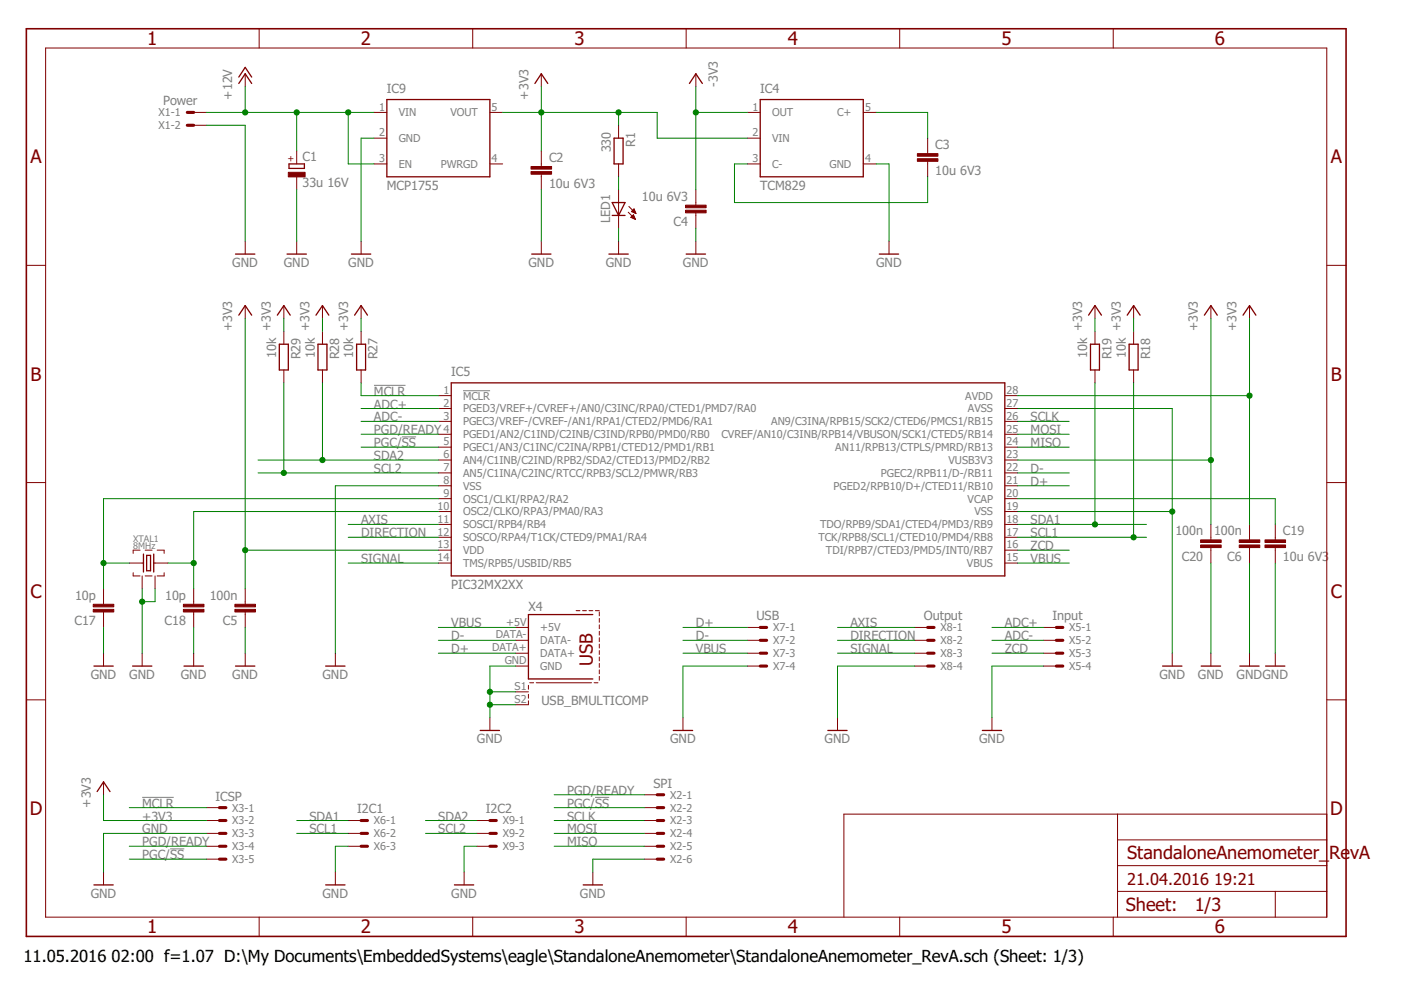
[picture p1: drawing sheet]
<svg xmlns="http://www.w3.org/2000/svg" width="297mm" height="210mm" viewBox="0 0 297 210" stroke-linecap="round" stroke-linejoin="round" font-family="sans-serif">
<path d="M79.3 81.7h6.7M85.2 92.6h3M98.2 82.8h5.7M30.1 169.1h6.7M36.1 180h3M126.2 169.1h3" fill="none" stroke="#808080" stroke-width=".21"/>
<g fill="none" stroke="#800000" stroke-width=".21">
<path d="M9.7 10.2h271.6v184.3h-271.6zM52 15.6v2.8M54.9 6.1v4.1M100.2 6.1v4.1M114.8 15.6v2.8M145.5 6.1v4.1M147.5 15.6v2.8M190.8 6.1v4.1M236 6.1v4.1M41.1 23.8h2.7M41.1 26.6h2.7M62.9 32v2.8"/>
<path d="M62.9 37.5v2.7M79.3 23.8h2.7M79.3 29.3h2.7M79.3 34.8h2.7M103.9 23.8h2.7M103.9 34.8h2.7M114.8 32v3.3M114.8 36.9v3.3M131.1 26.6v2.7M131.1 34.8v2.7M158.5 23.8h2.7M158.5 29.3h2.7"/>
<path d="M158.5 34.8h2.7M183 23.8h2.8M183 34.8h2.8M196.7 29.3v3.3M196.7 34.2v3.3M5.6 56.3h4.1M52 51.1v2.8M62.9 51.1v2.8M76.6 51.1v2.8M114.8 51.1v2.8M131.1 40.2v8.2M131.1 51.1v2.8"/>
<path d="M133.2 45l1.5 1.5M133.3 43.8l1.5 1.5M133.8 46.1l.9 .4M133.8 46.1h.7M133.9 44.9l.5-.6 .4 1zM133.9 46h.6M134 44.9h.7M134 44.8h.6M134 45.8h.4M134 46.2h.6M134.1 44.6h.5M134.2 45.7h.1"/>
<path d="M134.2 44.5h.3M134.3 45h.4M134.3 45.6h.1M134.3 45.6l.4 .9M134.3 45.6l-.5 .5M134.3 46.4h.3M134.4 44.4h.1M134.6 45.1h.2M134.7 46.5h.1M147.5 40.2v3.3M147.5 45.1v3.3M147.5 51.1v2.8"/>
<path d="M188.5 51.1v2.8M281.3 56.3h4.1M52 64.8v2.7M60.2 64.8v2.7M60.2 70.3v2.7M60.2 78.4v2.8M68.4 64.8v2.7M68.4 70.3v2.7M68.4 78.4v2.8M76.6 64.8v2.7M76.6 70.3v2.7M76.6 78.4v2.8"/>
<path d="M232.2 64.8v2.7M232.2 70.3v2.7M232.2 78.4v2.8M240.3 64.8v2.7M240.3 70.3v2.7M240.3 78.4v2.8M256.7 64.8v2.7M264.9 64.8v2.7M92.9 83.9h2.8M92.9 86.6h2.8M92.9 89.3h2.8M92.9 92.1h2.8"/>
<path d="M92.9 94.8h2.8M92.9 97.5h2.8M213 83.9h2.8M213 86.6h2.8M213 89.3h2.8M213 92.1h2.8M213 94.8h2.8M213 97.5h2.8M5.6 102.3h4.1M27.4 119.4h3M29.7 116.6h-1.5v.7M30.8 116.6h1.4"/>
<path d="M32.6 119.4h3M33.3 116.6h1.5v.7M92.9 100.3h2.8M92.9 103h2.8M92.9 105.7h2.8M92.9 108.5h2.8M92.9 111.2h2.8M92.9 113.9h2.8M92.9 116.6h2.8M92.9 119.4h2.8M213 100.3h2.8M213 103h2.8"/>
<path d="M213 105.7h2.8M213 108.5h2.8M213 111.2h2.8M213 113.9h2.8M213 116.6h2.8M213 119.4h2.8M256.7 111.2v3.3M256.7 116.1v3.3M264.9 111.2v3.3M264.9 116.1v3.3M270.4 111.2v3.3M270.4 116.1v3.3"/>
<path d="M281.3 102.3h4.1M21.9 124.8v3.3M21.9 129.8v3.2M21.9 138.5v2.7M28.2 121.4v.7h1.5M30.1 122.1v2.7M30.1 138.5v2.7M30.8 122.1h1.4M32.9 122.1v2.7M34.8 121.4v.7h-1.5M41.1 124.8v3.3M41.1 129.8v3.2"/>
<path d="M41.1 138.5v2.7M52 124.8v3.3M52 129.8v3.2M52 138.5v2.7M71.1 138.5v2.7M109.3 133h2.7M109.3 135.8h2.7M109.3 138.5h2.7M122.2 129.5h.8M123.5 129.5h.8M124.9 129.5h.8M126.2 129.5h.9"/>
<path d="M127.1 129.8v.8M127.1 131.1v.8M127.1 132.5v.8M127.1 133.9v.8M127.1 135.2v.8M127.1 136.6v.8M127.1 137.9v.9M127.1 139.3v.8M158.5 133h2.7M158.5 135.8h2.7M158.5 138.5h2.7M194 133h2.7"/>
<path d="M194 135.8h2.7M194 138.5h2.7M221.2 133h2.8M221.2 135.8h2.8M221.2 138.5h2.8M248.5 138.5v2.7M256.7 138.5v2.7M264.9 138.5v2.7M270.4 138.5v2.7M5.6 148.4h4.1M103.9 152.1v2.8M109.3 141.2h2.7"/>
<path d="M109.3 146.7h2.7M112 145.3v.8M112 147.2v.8M112 148.6v.8h-2.7M112.3 144.8h.8M113.7 144.8h11.7M126 144.8h.8M127.1 140.7v.8M127.1 142v.9M127.1 143.4v.8M144.8 152.1v2.8M158.5 141.2h2.7"/>
<path d="M177.6 152.1v2.8M194 141.2h2.7M210.3 152.1v2.8M221.2 141.2h2.8M281.3 148.4h4.1M21.9 165.8v2.7M43.8 171.2h2.7M43.8 174h2.7M43.8 176.7h2.7M43.8 179.4h2.7M73.8 174h2.8M73.8 176.7h2.8"/>
<path d="M73.8 179.4h2.8M101.1 174h2.8M101.1 176.7h2.8M101.1 179.4h2.8M136.6 171.2h2.7M136.6 174h2.7M136.6 176.7h2.7M136.6 179.4h2.7M136.6 168.5h2.7M236.9 172.6v21.9M236.9 178.1h44.4M281.3 172.6h-102.4v21.9"/>
<path d="M21.9 184.9v2.7M43.8 182.2h2.7M54.9 194.5v4M71.1 184.9v2.7M98.4 184.9v2.7M100.2 194.5v4M125.7 184.9v2.7M136.6 182.2h2.7M145.5 194.5v4M190.8 194.5v4M236 194.5v4M236.9 189h44.4"/>
<path d="M236.9 183.5h44.4M270.4 189v5.5"/>
</g>
<path d="M5.6 6.1h279.8v192.4h-279.8z" fill="none" stroke="#800000" stroke-width=".34"/>
<g fill="none" stroke="#800000" stroke-width=".28">
<path d="M50.6 17.7l1.4-2.1 1.4 2.1M50.6 16.3l1.4-2 1.4 2M113.4 17.7l1.4-2.1 1.3 2.1M146.2 17.7l1.3-2.1 1.4 2.1M61.3 34.8h3.2v.9h-3.2zM82 21.1h21.9v16.4h-21.9zM130.2 29.3h1.9v5.5h-1.9zM161.2 21.1h21.8v16.4h-21.8zM49.9 53.9h4.1M60.9 53.9h4.1M74.5 53.9h4.1M112.7 53.9h4.1"/>
<path d="M129.1 53.9h4.1M129.8 42.9h2.7l-1.4 2.8zM129.8 45.7h2.7M145.5 53.9h4.1M186.4 53.9h4.1M50.6 66.8l1.4-2 1.4 2M58.8 66.8l1.4-2 1.3 2M59.2 73h1.9v5.4h-1.9zM67 66.8l1.4-2 1.3 2M67.4 73h1.9v5.4h-1.9zM75.2 66.8l1.4-2 1.3 2M75.6 73h1.9v5.4h-1.9z"/>
<path d="M230.8 66.8l1.4-2 1.3 2M231.2 73h1.9v5.4h-1.9zM239 66.8l1.3-2 1.4 2M239.4 73h1.9v5.4h-1.9zM255.4 66.8l1.3-2 1.4 2M263.5 66.8l1.4-2 1.4 2M95.7 81.2h117.3v40.9h-117.3zM30.4 117.5v3.8M31.1 117.8h.8v3.2h-.8zM32.6 117.5v3.8M125.7 130.3h-13.7v13.7h13.7M19.9 141.2h4.1"/>
<path d="M28.1 141.2h4.1M39 141.2h4.1M49.9 141.2h4.1M69 141.2h4.2M101.8 154.9h4.1M142.7 154.9h4.2M175.5 154.9h4.1M208.3 154.9h4.1M246.5 141.2h4.1M254.7 141.2h4.1M262.9 141.2h4.1M268.3 141.2h4.1"/>
<path d="M20.6 167.8l1.3-2 1.4 2M19.9 187.6h4.1M69 187.6h4.2M96.4 187.6h4M123.7 187.6h4"/>
</g>
<g fill="#800000" stroke="#800000" stroke-width=".21">
<path d="M61.1 36.5h3.6v1h-3.6z"/>
<path d="M112.6 36.4h4.3v.5h-4.3z"/>
<path d="M112.6 35.3h4.3v.6h-4.3z"/>
<path d="M194.5 33.7h4.4v.5h-4.4z"/>
<path d="M194.5 32.6h4.4v.5h-4.4z"/>
<path d="M145.4 43.5h4.3v.5h-4.3z"/>
<path d="M145.4 44.6h4.3v.5h-4.3z"/>
<path d="M49.8 128.1h4.4v.6h-4.4z"/>
<path d="M49.8 129.2h4.4v.6h-4.4z"/>
<path d="M19.8 128.1h4.3v.6h-4.3z"/>
<path d="M19.8 129.2h4.3v.6h-4.3z"/>
<path d="M38.9 128.1h4.3v.6h-4.3z"/>
<path d="M38.9 129.2h4.3v.6h-4.3z"/>
<path d="M268.2 115.5h4.4v.6h-4.4z"/>
<path d="M268.2 114.5h4.4v.5h-4.4z"/>
<path d="M262.7 114.5h4.4v.5h-4.4z"/>
<path d="M262.7 115.5h4.4v.6h-4.4z"/>
<path d="M254.6 114.5h4.3v.5h-4.3z"/>
<path d="M254.6 115.5h4.3v.6h-4.3z"/>
</g>
<g fill="none" stroke="#800000" stroke-width=".66">
<path d="M39.7 23.8h1.4M39.7 26.6h1.4M161.2 133h1.3M161.2 135.8h1.3M161.2 138.5h1.3M196.7 133h1.3M196.7 135.8h1.3M196.7 138.5h1.3M224 133h1.3M224 135.8h1.3M224 138.5h1.3M161.2 141.2h1.3"/>
<path d="M196.7 141.2h1.3M224 141.2h1.3M46.5 171.2h1.4M46.5 174h1.4M46.5 176.7h1.4M46.5 179.4h1.4M76.6 174h1.3M76.6 176.7h1.3M76.6 179.4h1.3M103.9 174h1.3M103.9 176.7h1.3M103.9 179.4h1.3"/>
<path d="M139.3 171.2h1.4M139.3 174h1.4M139.3 176.7h1.4M139.3 179.4h1.4M139.3 168.5h1.4M46.5 182.2h1.4M139.3 182.2h1.4"/>
</g>
<g fill="none" stroke="#008000" stroke-width=".21">
<path d="M52 18.4v5.4M114.8 18.4v13.6M147.5 18.4v21.8M43.8 26.6h8.2v24.5M43.8 23.8h35.5M62.9 23.8v8.2M73.8 23.8v11h5.5M79.3 29.3h-2.7v21.8M106.6 23.8h32.7v5.5h19.2M131.1 23.8v2.8M131.1 37.5v2.7M147.5 23.8h11"/>
<path d="M158.5 34.8h-2.8v8.1h41v-5.4M185.8 34.8h2.7v16.3M185.8 23.8h10.9v5.5M62.9 40.2v10.9M114.8 40.2v10.9M131.1 48.4v2.7M147.5 48.4v2.7M52 67.5v57.3M60.2 67.5v2.8M68.4 67.5v2.8M76.6 67.5v2.8M232.2 67.5v2.8"/>
<path d="M240.3 67.5v2.8M256.7 67.5v43.7M264.9 67.5v43.7M54.7 97.5h38.2M60.2 81.2v19.1M68.4 81.2v16.3M76.6 81.2v2.7h16.3M76.6 86.6h16.3M76.6 89.3h16.3M76.6 94.8h16.3M76.6 92.1h16.3M215.8 86.6h32.7v51.9"/>
<path d="M215.8 83.9h49.1M215.8 97.5h40.9M215.8 89.3h10.9M215.8 94.8h10.9M215.8 92.1h10.9M232.2 81.2v30M240.3 81.2v32.7M21.9 119.4h5.5M35.6 119.4h5.5M52 116.6h40.9M54.7 100.3h38.2M73.8 111.2h19.1"/>
<path d="M73.8 113.9h19.1M73.8 119.4h19.1M92.9 105.7h-71v19.1M92.9 108.5h-51.8v16.3M92.9 103h-21.8v35.5M215.8 111.2h27.3M215.8 113.9h27.3M215.8 103h10.9M215.8 105.7h54.6v5.5M215.8 108.5h32.7M215.8 119.4h10.9M215.8 116.6h10.9"/>
<path d="M215.8 100.3h10.9M256.7 119.4v19.1M264.9 119.4v19.1M270.4 119.4v19.1M21.9 133v5.5M30.1 124.8v13.7M32.9 124.8v2.8h-2.8M41.1 133v5.5M52 133v5.5M92.9 133h16.4M92.9 135.8h16.4M92.9 138.5h16.4"/>
<path d="M144.8 133h13.7M144.8 135.8h13.7M144.8 138.5h13.7M177.6 133h16.4M177.6 135.8h16.4M177.6 138.5h16.4M210.3 133h10.9M210.3 135.8h10.9M210.3 138.5h10.9M103.9 149.4h5.4M103.9 146.7h5.4M109.3 141.2h-5.4v10.9"/>
<path d="M158.5 141.2h-13.7v10.9M194 141.2h-16.4v10.9M221.2 141.2h-10.9v10.9M21.9 168.5v5.5h21.9M27.4 179.4h16.4M27.4 171.2h16.4M43.8 176.7h-21.9v8.2M62.9 176.7h10.9M62.9 174h10.9M73.8 179.4h-2.7v5.5M90.2 176.7h10.9M90.2 174h10.9"/>
<path d="M101.1 179.4h-2.7v5.5M117.5 176.7h19.1M117.5 179.4h19.1M117.5 171.2h19.1M117.5 174h19.1M117.5 168.5h19.1M27.4 182.2h16.4M136.6 182.2h-10.9v2.7"/>
</g>
<g fill="#008000" stroke="#008000" stroke-width=".21">
<circle cx="103.9" cy="146.7" r=".55"/>
<circle cx="103.9" cy="149.4" r=".55"/>
<circle cx="30.1" cy="127.6" r=".55"/>
<circle cx="248.5" cy="108.5" r=".55"/>
<circle cx="147.5" cy="23.8" r=".55"/>
<circle cx="62.9" cy="23.8" r=".55"/>
<circle cx="73.8" cy="23.8" r=".55"/>
<circle cx="52" cy="23.8" r=".55"/>
<circle cx="114.8" cy="23.8" r=".55"/>
<circle cx="131.1" cy="23.8" r=".55"/>
<circle cx="52" cy="116.6" r=".55"/>
<circle cx="264.9" cy="83.9" r=".55"/>
<circle cx="256.7" cy="97.5" r=".55"/>
<circle cx="21.9" cy="119.4" r=".55"/>
<circle cx="41.1" cy="119.4" r=".55"/>
<circle cx="60.2" cy="100.3" r=".55"/>
<circle cx="68.4" cy="97.5" r=".55"/>
<circle cx="232.2" cy="111.2" r=".55"/>
<circle cx="240.3" cy="113.9" r=".55"/>
</g>
<g font-size="4" fill="#800000">
<text x="31.2" y="9.5">1</text>
<text x="76.5" y="9.5">2</text>
<text x="121.8" y="9.5">3</text>
<text x="167" y="9.5">4</text>
<text x="212.3" y="9.5">5</text>
<text x="257.6" y="9.5">6</text>
<text x="6.4" y="34.6">A</text>
<text x="282.2" y="34.6">A</text>
<text x="6.5" y="80.7">B</text>
<text x="282.2" y="80.7">B</text>
<text x="6.4" y="126.7">C</text>
<text x="282.2" y="126.7">C</text>
<text x="6.3" y="172.8">D</text>
<text x="282" y="172.8">D</text>
<text x="31.2" y="197.9">1</text>
<text x="76.5" y="197.9">2</text>
<text x="121.8" y="197.9">3</text>
<text x="167" y="197.9">4</text>
<text x="212.3" y="197.9">5</text>
<text x="257.6" y="197.9">6</text>
</g>
<g font-size="3.9" fill="#800000">
<text x="125.7" y="141.2" transform="rotate(-90 125.7 141.2)">USB</text>
<text x="239" y="182.2">StandaloneAnemometer_</text>
<text x="281.8" y="182.2">Re</text>
<text x="286.2" y="182.2">vA</text>
<text x="238.7" y="193.2">Sheet:</text>
<text x="253.3" y="193.1">1/3</text>
</g>
<g font-size="3.5" fill="#800000">
<text x="239" y="187.6">21.04.2016</text>
<text x="257.4" y="187.6">19:21</text>
</g>
<g font-size="3.5">
<text x="5" y="203.9">11.05.2016</text>
<text x="23.7" y="203.9">02:00 f=1.07 D:\My Documents\EmbeddedSystems\eagle\StandaloneAnemometer\StandaloneAnemometer_RevA.sch (Sheet: 1/3)</text>
</g>
<g font-size="2.7" fill="#808080">
<text x="34.6" y="22.3">Power</text>
<text x="49.3" y="21.1" transform="rotate(-90 49.3 21.1)">+12V</text>
<text x="82" y="19.7">IC9</text>
<text x="112" y="21.1" transform="rotate(-90 112 21.1)">+3V3</text>
<text x="152.2" y="18.4" transform="rotate(-90 152.2 18.4)">-3V3</text>
<text x="161.2" y="19.7">IC4</text>
<text x="64.1" y="34.2">C1</text>
<text x="116.4" y="34.3">C2</text>
<text x="129.5" y="32.3" transform="rotate(-90 129.5 32.3)">330</text>
<text x="134.7" y="31.1" transform="rotate(-90 134.7 31.1)">R1</text>
<text x="198.3" y="31.6">C3</text>
<text x="64.1" y="39.7">33u 16V</text>
<text x="82" y="40.2">MCP1755</text>
<text x="116.4" y="39.8">10u 6V3</text>
<text x="161.2" y="40.2">TCM829</text>
<text x="198.3" y="37.1">10u 6V3</text>
<text x="129.4" y="47.4" transform="rotate(-90 129.4 47.4)">LED1</text>
<text x="136.1" y="42.5">10u 6V3</text>
<text x="142.8" y="48">C4</text>
<text x="49.3" y="56.6">GND</text>
<text x="60.2" y="56.6">GND</text>
<text x="73.8" y="56.6">GND</text>
<text x="112" y="56.6">GND</text>
<text x="128.4" y="56.6">GND</text>
<text x="144.8" y="56.6">GND</text>
<text x="185.8" y="56.6">GND</text>
<text x="49.3" y="70.2" transform="rotate(-90 49.3 70.2)">+3V3</text>
<text x="57.4" y="70.2" transform="rotate(-90 57.4 70.2)">+3V3</text>
<text x="65.6" y="70.2" transform="rotate(-90 65.6 70.2)">+3V3</text>
<text x="73.8" y="70.2" transform="rotate(-90 73.8 70.2)">+3V3</text>
<text x="229.4" y="70.2" transform="rotate(-90 229.4 70.2)">+3V3</text>
<text x="237.6" y="70.2" transform="rotate(-90 237.6 70.2)">+3V3</text>
<text x="254" y="70.2" transform="rotate(-90 254 70.2)">+3V3</text>
<text x="262.2" y="70.2" transform="rotate(-90 262.2 70.2)">+3V3</text>
<text x="58.5" y="75.9" transform="rotate(-90 58.5 75.9)">10k</text>
<text x="63.7" y="76.2" transform="rotate(-90 63.7 76.2)">R29</text>
<text x="66.7" y="75.9" transform="rotate(-90 66.7 75.9)">10k</text>
<text x="71.9" y="76.2" transform="rotate(-90 71.9 76.2)">R28</text>
<text x="74.9" y="75.9" transform="rotate(-90 74.9 75.9)">10k</text>
<text x="80.1" y="76.2" transform="rotate(-90 80.1 76.2)">R27</text>
<text x="230.5" y="75.9" transform="rotate(-90 230.5 75.9)">10k</text>
<text x="235.7" y="76.2" transform="rotate(-90 235.7 76.2)">R19</text>
<text x="238.7" y="75.9" transform="rotate(-90 238.7 75.9)">10k</text>
<text x="243.9" y="76.2" transform="rotate(-90 243.9 76.2)">R18</text>
<text x="79.3" y="83.9">MCLR</text>
<text x="95.7" y="79.8">IC5</text>
<text x="79.3" y="89.4">ADC-</text>
<text x="79.3" y="86.6">ADC+</text>
<text x="218.5" y="89.4">SCLK</text>
<text x="79.3" y="92.1">PGD/READY</text>
<text x="79.3" y="94.8">PGC/SS</text>
<text x="218.5" y="94.8">MISO</text>
<text x="218.5" y="92.1">MOSI</text>
<text x="79.3" y="100.3">SCL2</text>
<text x="79.3" y="97.5">SDA2</text>
<text x="218.5" y="100.3">D-</text>
<text x="218.5" y="103">D+</text>
<text x="76.6" y="111.2">AXIS</text>
<text x="76.6" y="113.9">DIRECTION</text>
<text x="218.5" y="111.2">SDA1</text>
<text x="218.5" y="113.9">SCL1</text>
<text x="249.2" y="113.5">100n</text>
<text x="257.4" y="113.5">100n</text>
<text x="272" y="113.5">C19</text>
<text x="76.6" y="119.4">SIGNAL</text>
<text x="218.5" y="116.7">ZCD</text>
<text x="218.5" y="119.4">VBUS</text>
<text x="250.6" y="119">C20</text>
<text x="260.2" y="119">C6</text>
<text x="272" y="119">10u 6V3</text>
<text x="95.7" y="124.8">PIC32MX2XX</text>
<text x="15.9" y="127.2">10p</text>
<text x="35" y="127.2">10p</text>
<text x="44.5" y="127.2">100n</text>
<text x="112" y="129.5">X4</text>
<text x="160.4" y="131.5">USB</text>
<text x="195.9" y="131.5">Output</text>
<text x="223.1" y="131.5">Input</text>
<text x="15.8" y="132.6">C17</text>
<text x="34.9" y="132.6">C18</text>
<text x="47.3" y="132.6">C5</text>
<text x="95.7" y="133">VBUS</text>
<text x="95.7" y="135.8">D-</text>
<text x="147.5" y="135.8">D-</text>
<text x="147.5" y="133">D+</text>
<text x="180.3" y="133">AXIS</text>
<text x="180.3" y="135.8">DIRECTION</text>
<text x="213" y="135.8">ADC-</text>
<text x="213" y="133">ADC+</text>
<text x="19.2" y="143.9">GND</text>
<text x="27.4" y="143.9">GND</text>
<text x="38.3" y="143.9">GND</text>
<text x="49.3" y="143.9">GND</text>
<text x="68.4" y="143.9">GND</text>
<text x="95.7" y="138.5">D+</text>
<text x="147.5" y="138.5">VBUS</text>
<text x="180.3" y="138.5">SIGNAL</text>
<text x="213" y="138.5">ZCD</text>
<text x="245.8" y="143.9">GND</text>
<text x="254" y="143.9">GND</text>
<text x="262.2" y="143.9">GNDGND</text>
<text x="114.8" y="149.4">USB_BMULTICOMP</text>
<text x="101.1" y="157.6">GND</text>
<text x="142.1" y="157.6">GND</text>
<text x="174.8" y="157.6">GND</text>
<text x="207.6" y="157.6">GND</text>
<text x="138.5" y="167">SPI</text>
<text x="19.2" y="171.2" transform="rotate(-90 19.2 171.2)">+3V3</text>
<text x="30.1" y="171.2">MCLR</text>
<text x="30.1" y="174">+3V3</text>
<text x="45.7" y="169.7">ICSP</text>
<text x="65.6" y="174">SDA1</text>
<text x="75.7" y="172.5">I2C1</text>
<text x="92.9" y="174">SDA2</text>
<text x="103" y="172.5">I2C2</text>
<text x="120.2" y="174">SCLK</text>
<text x="120.2" y="168.5">PGD/READY</text>
<text x="120.2" y="171.2">PGC/SS</text>
<text x="30.1" y="176.7">GND</text>
<text x="30.1" y="179.4">PGD/READY</text>
<text x="65.6" y="176.7">SCL1</text>
<text x="92.9" y="176.7">SCL2</text>
<text x="120.2" y="179.4">MISO</text>
<text x="120.2" y="176.7">MOSI</text>
<text x="30.1" y="182.2">PGC/SS</text>
<text x="19.2" y="190.4">GND</text>
<text x="68.4" y="190.4">GND</text>
<text x="95.7" y="190.4">GND</text>
<text x="123" y="190.4">GND</text>
</g>
<g font-size="2.3" fill="#808080">
<text x="80.4" y="23.5">1</text>
<text x="104.2" y="23.5">5</text>
<text x="159.5" y="23.5">1</text>
<text x="183.4" y="23.5">5</text>
<text x="33.6" y="24.7">X1-1</text>
<text x="33.6" y="27.4">X1-2</text>
<text x="80.4" y="28.9">2</text>
<text x="84.5" y="24.7">VIN</text>
<text x="95.5" y="24.7">VOUT</text>
<text x="159.5" y="28.9">2</text>
<text x="163.7" y="24.7">OUT</text>
<text x="177.5" y="24.7">C+</text>
<text x="80.4" y="34.4">3</text>
<text x="84.5" y="30.1">GND</text>
<text x="84.5" y="35.6">EN</text>
<text x="93.4" y="35.6">PWRGD</text>
<text x="104.2" y="34.4">4</text>
<text x="159.5" y="34.4">3</text>
<text x="163.7" y="30.1">VIN</text>
<text x="163.7" y="35.6">C-</text>
<text x="175.9" y="35.6">GND</text>
<text x="183.4" y="34.4">4</text>
<text x="94" y="83.5">1</text>
<text x="213.4" y="83.5">28</text>
<text x="94" y="86.2">2</text>
<text x="94" y="89">3</text>
<text x="98.2" y="84.7">MCLR</text>
<text x="98.2" y="87.4">PGED3/VREF+/CVREF+/AN0/C3INC/RPA0/CTED1/PMD7/RA0</text>
<text x="204.7" y="84.7">AVDD</text>
<text x="205.2" y="87.4">AVSS</text>
<text x="213.4" y="89">26</text>
<text x="213.4" y="86.2">27</text>
<text x="94" y="91.7">4</text>
<text x="94" y="94.4">5</text>
<text x="98.2" y="90.2">PGEC3/VREF-/CVREF-/AN1/RPA1/CTED2/PMD6/RA1</text>
<text x="98.2" y="92.9">PGED1/AN2/C1IND/C2INB/C3IND/RPB0/PMD0/RB0</text>
<text x="98.2" y="95.6">PGEC1/AN3/C1INC/C2INA/RPB1/CTED12/PMD1/RB1</text>
<text x="153" y="92.9">CVREF/AN10/C3INB/RPB14/VBUSON/SCK1/CTED5/RB14</text>
<text x="163.5" y="90.2">AN9/C3INA/RPB15/SCK2/CTED6/PMCS1/RB15</text>
<text x="177.1" y="95.6">AN11/RPB13/CTPLS/PMRD/RB13</text>
<text x="213.4" y="94.4">24</text>
<text x="213.4" y="91.7">25</text>
<text x="94" y="97.2">6</text>
<text x="94" y="99.9">7</text>
<text x="98.2" y="98.4">AN4/C1INB/C2IND/RPB2/SDA2/CTED13/PMD2/RB2</text>
<text x="98.2" y="101.1">AN5/C1INA/C2INC/RTCC/RPB3/SCL2/PMWR/RB3</text>
<text x="186.8" y="101.1">PGEC2/RPB11/D-/RB11</text>
<text x="201.1" y="98.4">VUSB3V3</text>
<text x="213.4" y="99.9">22</text>
<text x="213.4" y="97.2">23</text>
<text x="94" y="102.6">8</text>
<text x="94" y="105.3">9</text>
<text x="98.2" y="103.8">VSS</text>
<text x="98.2" y="106.6">OSC1/CLKI/RPA2/RA2</text>
<text x="176.7" y="103.8">PGED2/RPB10/D+/CTED11/RB10</text>
<text x="205.1" y="106.5">VCAP</text>
<text x="213.4" y="105.3">20</text>
<text x="213.4" y="102.6">21</text>
<text x="92.7" y="108.1">10</text>
<text x="92.7" y="110.8">11</text>
<text x="92.7" y="113.5">12</text>
<text x="98.2" y="109.3">OSC2/CLKO/RPA3/PMA0/RA3</text>
<text x="98.2" y="112">SOSCI/RPB4/RB4</text>
<text x="173.9" y="112">TDO/RPB9/SDA1/CTED4/PMD3/RB9</text>
<text x="206.6" y="109.3">VSS</text>
<text x="213.4" y="113.5">17</text>
<text x="213.4" y="110.8">18</text>
<text x="213.4" y="108.1">19</text>
<text x="92.7" y="116.3">13</text>
<text x="92.7" y="119">14</text>
<text x="98.2" y="114.7">SOSCO/RPA4/T1CK/CTED9/PMA1/RA4</text>
<text x="98.2" y="117.5">VDD</text>
<text x="173.5" y="114.7">TCK/RPB8/SCL1/CTED10/PMD4/RB8</text>
<text x="175.1" y="117.5">TDI/RPB7/CTED3/PMD5/INT0/RB7</text>
<text x="213.4" y="119">15</text>
<text x="213.4" y="116.3">16</text>
<text x="98.2" y="120.2">TMS/RPB5/USBID/RB5</text>
<text x="205" y="120.2">VBUS</text>
<text x="105.1" y="135.4">DATA-</text>
<text x="107.3" y="132.6">+5V</text>
<text x="114.6" y="133.8">+5V</text>
<text x="114.6" y="136.6">DATA-</text>
<text x="163.9" y="133.8">X7-1</text>
<text x="163.9" y="136.6">X7-2</text>
<text x="199.4" y="133.8">X8-1</text>
<text x="199.4" y="136.6">X8-2</text>
<text x="226.7" y="133.8">X5-1</text>
<text x="226.7" y="136.6">X5-2</text>
<text x="104.3" y="138.1">DATA+</text>
<text x="107" y="140.8">GND</text>
<text x="114.6" y="139.3">DATA+</text>
<text x="114.6" y="142">GND</text>
<text x="163.9" y="139.3">X7-3</text>
<text x="163.9" y="142">X7-4</text>
<text x="199.4" y="139.3">X8-3</text>
<text x="199.4" y="142">X8-4</text>
<text x="226.7" y="139.3">X5-3</text>
<text x="226.7" y="142">X5-4</text>
<text x="109.1" y="146.3">S1</text>
<text x="109.1" y="149">S2</text>
<text x="49.3" y="172.1">X3-1</text>
<text x="142.1" y="169.3">X2-1</text>
<text x="142.1" y="172.1">X2-2</text>
<text x="49.3" y="174.8">X3-2</text>
<text x="49.3" y="177.5">X3-3</text>
<text x="79.3" y="174.8">X6-1</text>
<text x="79.3" y="177.5">X6-2</text>
<text x="106.6" y="174.8">X9-1</text>
<text x="106.6" y="177.5">X9-2</text>
<text x="142.1" y="174.8">X2-3</text>
<text x="142.1" y="177.5">X2-4</text>
<text x="49.3" y="180.3">X3-4</text>
<text x="49.3" y="183">X3-5</text>
<text x="79.3" y="180.3">X6-3</text>
<text x="106.6" y="180.3">X9-3</text>
<text x="142.1" y="180.3">X2-5</text>
<text x="142.1" y="183">X2-6</text>
</g>
<text font-size="1.9" fill="#800000" x="62.3" y="34.3" transform="rotate(-90 62.3 34.3)">+</text>
<g font-size="1.9" fill="#808080">
<text x="28.3" y="116.4">8MHz</text>
<text x="28.3" y="114.8">XTAL1</text>
</g>
</svg>
